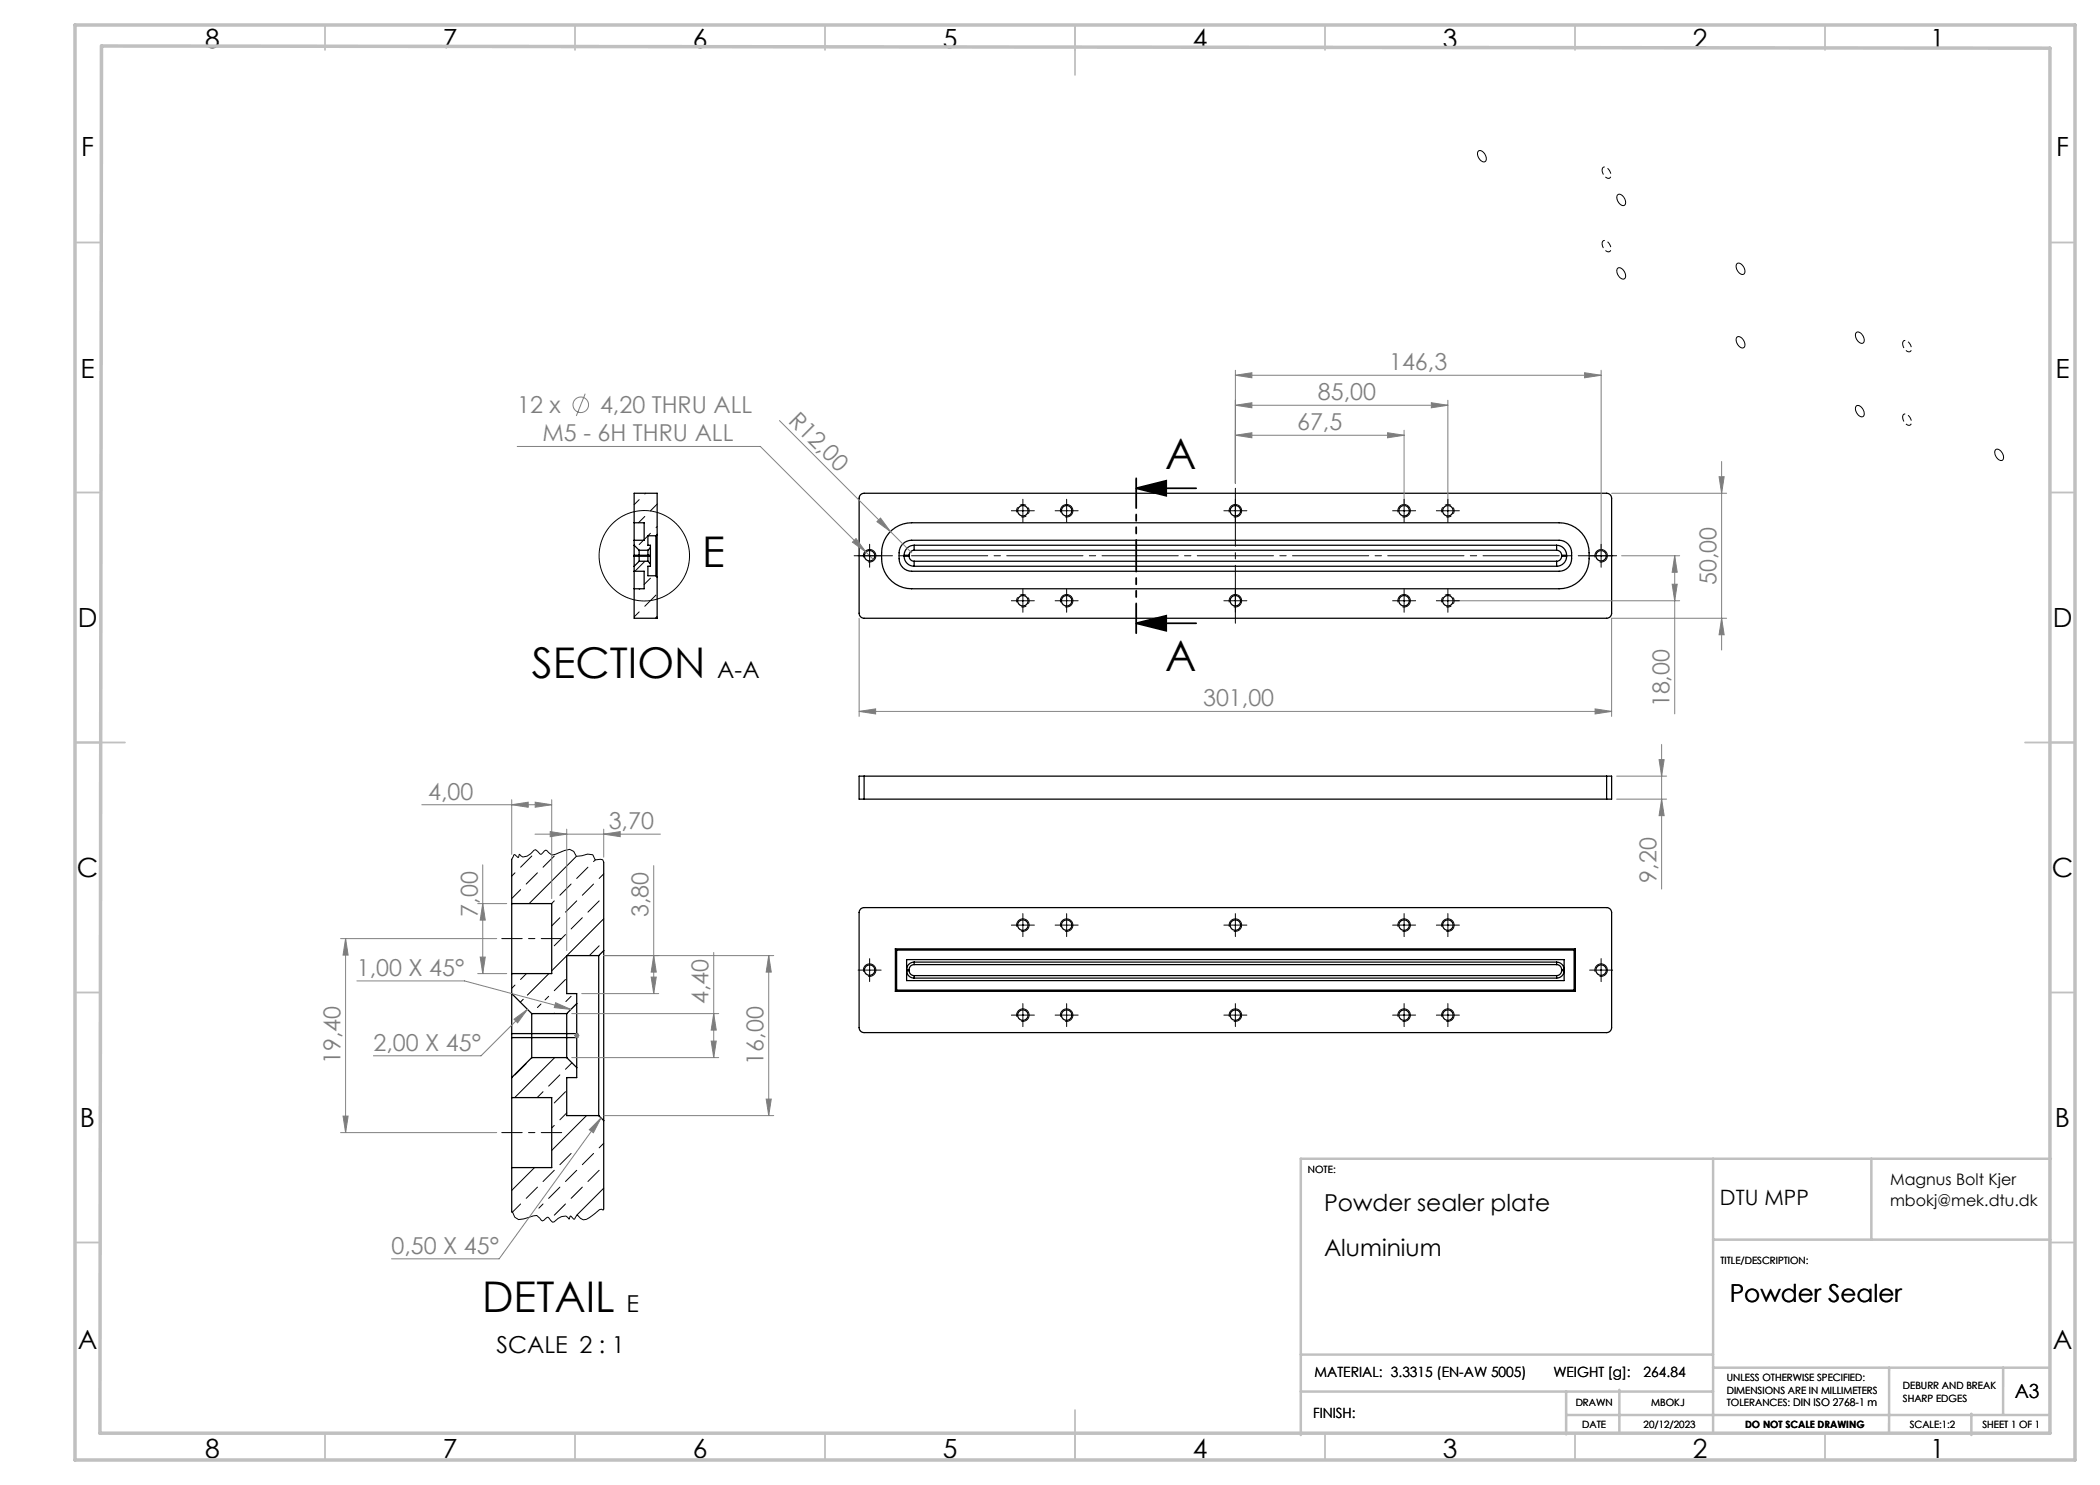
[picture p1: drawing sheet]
<svg xmlns="http://www.w3.org/2000/svg" width="420mm" height="297mm" viewBox="0 0 420 297" stroke-linecap="round" stroke-linejoin="round" font-family="sans-serif">
<g fill="none" stroke="#000" stroke-width=".25">
<path d="M172.1 98.9l.7-.2h148.5a1 1 0 0 1 1 1v23a1 1 0 0 1-1 1h-148.5a1 1 0 0 1-1-1v-23zM126.8 111.3v2M126.8 109.1v2M126.8 114.3v3.5M126.8 104.6v3.5M126.8 104.6v-5.9h4.6v25h-4.6v-5.9M126.8 104.6h2v3.5h-2M126.8 114.3h2v3.5h-2M126.8 111.3h3.3M126.8 111.1h3.3M126.8 108.1v1M126.8 111.1v.2"/>
<path d="M126.8 113.3v1M126.8 109.1l1 1M127.8 110.1v2.2M127.8 110.1h1.8M127.8 112.3h1.8M127.8 112.3l-1 1M129.6 110.1v2.2M129.6 112.3l.5 .5M130.1 111.3v1.5M130.1 109.6v1.5M130.1 112.8v.5h-.5v1.9h1.6M130.1 111.1v.2"/>
<path d="M130.1 109.6l-.5 .5M131.2 107.2h-1.6v1.9h.5v.5M131.2 115.2l.2 .2M131.2 107.2v8M131.4 106.9l-.2 .3M177.8 106.6a6 6 0 0 1 4.5-2h129.5a6.2 6.2 0 0 1 6 7.2 6 6 0 0 1-6 6h-129.5a6.2 6.2 0 0 1-6-7.2 6 6 0 0 1 1.5-4zM180.6 108.8a2.5 2.5 0 0 1 1.7-.7h129.5a2.5 2.5 0 0 1 2.5 2.5 2.99 2.99 0 0 1-1.5 3.5l-1 .2h-129.5a2.5 2.5 0 0 1-2.5-2.5 3.4 3.4 0 0 1 .8-3zM180.8 111.3a2 2 0 0 0 2 2M180.8 111.1v.2M180.8 111.3h1M180.8 111.1h1M181.8 111.3a1 1 0 0 0 1 1"/>
<path d="M181.8 111.1v.2M182.8 109.1a2 2 0 0 0-2 2M182.8 110.1a1 1 0 0 0-1 1M182.8 109.1h128.5M182.8 113.3h128.5M182.8 110.1h128.5M182.8 109.1v1M182.8 112.3v1M182.8 112.3h128.5M311.3 109.1a2 2 0 0 1 2 2M311.3 110.1a1 1 0 0 1 1 1M311.3 109.1v1"/>
<path d="M311.3 112.3v1M312.3 111.3a1 1 0 0 1-1 1M312.3 111.3h1M312.3 111.1h1M312.3 111.1v.2M313.3 111.3a2 2 0 0 1-2 2M313.3 111.1v.2M172.8 155.2h-1v4.6h1M172.8 155.2v4.6M172.8 159.8h148.5M172.8 155.2h148.5M321.3 155.2h1v4.6h-1"/>
<path d="M321.3 155.2v4.6M102.3 171.9v8.8M120.7 172.4v69.4M102.3 198.7v8M102.3 180.7v14M102.3 180.7h8v14h-8M102.3 194.7v4M102.3 198.7l4 4M119.7 191.1h-6.4v7.6h2v2M119.7 191.1v32M120.7 190.1l-1 1M172.1 181.8l.7-.3h148.5a1 1 0 0 1 1 1v23a1 1 0 0 1-1 1h-148.5a1 1 0 0 1-1-1v-23z"/>
<path d="M179.1 189.8h136M179.1 189.8v8.5M179.1 198.3h136M179.1 189.8l.2 .2M179.3 190v8M179.3 198l-.2 .3M179.3 190h135.5M179.3 198h135.5M181.3 191.9h131.5v4.2h-131.5zM181.8 194.1a1 1 0 0 0 1 1M181.8 194.1h-.5a1.5 1.5 0 0 0 1.5 1.5M181.8 193.9v.2"/>
<path d="M182.8 192.4a1.5 1.5 0 0 0-1.5 1.5h.5M182.8 192.9a1 1 0 0 0-1 1M182.8 192.4v.5M182.8 195.1v.5M182.8 192.4h128.5M182.8 192.9h128.5M182.8 195.6h128.5M182.8 195.1h128.5M311.3 192.4a1.5 1.5 0 0 1 1.5 1.5h-.5M311.3 192.9a1 1 0 0 1 1 1M311.3 192.4v.5M311.3 195.1v.5"/>
<path d="M312.3 194.1h.5a1.5 1.5 0 0 1-1.5 1.5M312.3 194.1a1 1 0 0 1-1 1M312.3 193.9v.2M314.8 190v8M314.8 198l.3 .3M315.1 189.8v8.5M315.1 189.8l-.3 .2M102.3 207.5v8M102.3 219.5v14M102.3 219.5h8v14h-8M102.3 206.7v.8M102.3 215.5v4"/>
<path d="M102.3 207.5h13M102.3 206.7h13M106.3 202.7v8.8M106.3 211.5h7M106.3 211.5l-4 4M106.3 202.7h7M113.3 202.7v8.8M113.3 211.5l2 2M115.3 207.5v6M115.3 200.7v6M115.3 206.7v.8M115.3 213.5v2h-2v7.6h6.4"/>
<path d="M115.3 200.7l-2 2M102.3 233.5v8.9M119.7 223.1l1 1"/>
<circle cx="173.9" cy="111.2" r="1.05"/>
<circle cx="204.6" cy="102.2" r="1.05"/>
<circle cx="213.3" cy="102.2" r="1.05"/>
<circle cx="247.1" cy="102.2" r="1.05"/>
<circle cx="280.8" cy="102.2" r="1.05"/>
<circle cx="289.6" cy="102.2" r="1.05"/>
<circle cx="320.2" cy="111.2" r="1.05"/>
<circle cx="204.6" cy="120.2" r="1.05"/>
<circle cx="213.3" cy="120.2" r="1.05"/>
<circle cx="247.1" cy="120.2" r="1.05"/>
<circle cx="280.8" cy="120.2" r="1.05"/>
<circle cx="289.6" cy="120.2" r="1.05"/>
<circle cx="173.9" cy="194" r="1.05"/>
<circle cx="204.6" cy="185" r="1.05"/>
<circle cx="213.3" cy="185" r="1.05"/>
<circle cx="247.1" cy="185" r="1.05"/>
<circle cx="280.8" cy="185" r="1.05"/>
<circle cx="289.6" cy="185" r="1.05"/>
<circle cx="320.2" cy="194" r="1.05"/>
<circle cx="204.6" cy="203" r="1.05"/>
<circle cx="213.3" cy="203" r="1.05"/>
<circle cx="247.1" cy="203" r="1.05"/>
<circle cx="280.8" cy="203" r="1.05"/>
<circle cx="289.6" cy="203" r="1.05"/>
</g>
<g fill="none" stroke="#000" stroke-width=".2">
<path d="M295.7 30.2a1.35 1.35 0 0 1 1.6 1.5v.1a.6 .6 0 0 1-.5 .6 .6 .6 0 0 1-.7-.3l-.5-1-.1-.5zM323.5 39a1.37 1.37 0 0 1 1.6 1.5v.1a.6 .6 0 0 1-.5 .5 .6 .6 0 0 1-.6-.3l-.6-.9v-.6zM323.5 53.7a1.1 1.1 0 0 1 1.5 .9l.1 .2a.66 .66 0 0 1-.2 1 .66 .66 0 0 1-1-.3l-.5-1zM347.4 52.7a1.37 1.37 0 0 1 1.6 1.5v.2a.6 .6 0 0 1-.5 .5 .6 .6 0 0 1-.7-.3l-.5-1-.1-.5zM347.4 67.5a1.1 1.1 0 0 1 1.5 .9v.1a.66 .66 0 0 1-.1 1 .66 .66 0 0 1-1-.3l-.5-.9zM371.3 66.5a1.37 1.37 0 0 1 1.6 1.5l-.1 .1a.6 .6 0 0 1-.4 .6 .6 .6 0 0 1-.7-.4l-.6-.9v-.5zM127.8 99.9l-1 1M129.1 98.7l-.1 .1M371.2 81.2a1.1 1.1 0 0 1 1.5 1l.1 .1a.66 .66 0 0 1-.2 1 .66 .66 0 0 1-.9-.3l-.6-.9zM399.1 89.9a1.38 1.38 0 0 1 1.6 1.6 .61 .61 0 0 1-.4 .6 .61 .61 0 0 1-.8-.3l-.5-1.1zM128 117.8l-.2 .1M128.7 108.1l-.9 .8"/>
<path d="M129 103.3l-1.3 1.3M129 112.3l-2 2M130.1 106.7l-1.3 1.2M130.1 115.6l-1.3 1.3M131.2 119l-2.2 2.3M131.4 100.8l-1.3 1.4M131.4 105.3l-.2 .2M172.7 111.2h2.5M172.7 111.5a1.25 1.25 0 0 1 1.1-1.6 1.25 1.25 0 0 1 1.4 1.4 1.25 1.25 0 0 1-1.6 1.1M173.9 109.9v2.5M203.3 102.2h2.5M204.6 100.9v2.5"/>
<path d="M204.6 118.9v2.5M212.1 102.2h2.5M212.1 102.5a1.25 1.25 0 0 1 1.1-1.6 1.25 1.25 0 0 1 1.4 1.4 1.25 1.25 0 0 1-1.6 1.1M213.3 100.9v2.5M213.3 118.9v2.5M245.8 102.2h2.5M245.9 102.5a1.25 1.25 0 0 1 1.1-1.6 1.25 1.25 0 0 1 1.3 1.4 1.25 1.25 0 0 1-1.5 1.1M247.1 100.9v2.5M247.1 118.9v2.5M279.6 102.2h2.5M279.6 102.5a1.25 1.25 0 0 1 1.1-1.6 1.25 1.25 0 0 1 1.4 1.4 1.25 1.25 0 0 1-1.6 1.1M280.8 100.9v2.5"/>
<path d="M280.8 118.9v2.5M288.3 102.2h2.5M289.6 100.9v2.5M289.6 118.9v2.5M319 111.2h2.5M319 111.5a1.25 1.25 0 0 1 1.1-1.6 1.25 1.25 0 0 1 1.4 1.4 1.25 1.25 0 0 1-1.6 1.1M320.2 109.9v2.5M127.8 122.4l-1 1M131.4 123.3l-.3 .4M203.3 120.2h2.5M212.1 120.2h2.5M212.1 120.5a1.25 1.25 0 0 1 1.1-1.6 1.25 1.25 0 0 1 1.4 1.4 1.25 1.25 0 0 1-1.6 1.1"/>
<path d="M245.8 120.2h2.5M245.9 120.5a1.25 1.25 0 0 1 1.1-1.6 1.25 1.25 0 0 1 1.3 1.4 1.25 1.25 0 0 1-1.5 1.1M279.6 120.2h2.5M279.6 120.5a1.25 1.25 0 0 1 1.1-1.6 1.25 1.25 0 0 1 1.4 1.4 1.25 1.25 0 0 1-1.6 1.1M288.3 120.2h2.5M102.3 171.9l.5-1 .8 .6 .3-.6 .7 .5 .8-.2 1.4-1.2 .3-.1 1.1 1 1-.9 1.2 1 2.5-.9 1-.2 .8 .4 .6 1 1.1-.1 1.1-.4 1.1 .2 .5 1 1-.1 .5 .1 .1 .4M103 174.6l-.7 .6M104.1 177.9l-1.8 1.8M106.4 171.2l-2.3 2.2M107.5 174.6l-2.3 2.2M110.9 171.2l-2.3 2.2M114.2 176.8l-2.2 2.3"/>
<path d="M115.3 171.3l-9.5 9.4M117.6 173.4l-2.3 2.3M118.7 176.8l-2.2 2.3M119.1 172l-.4 .3M120.7 174.8l-.9 .9M103 197l-.7 .7M104.7 199.9l-.6 .5M105.3 194.7l-1.2 1.2M109.7 199.3l-.7 .7M109.8 194.7l-4.3 4.3M110.9 180.2l-.6 .5M112 183.5l-1.7 1.7"/>
<path d="M113.1 195.9l-2.2 2.2M113.1 186.9l-2.2 2.3M113.3 191.2l-3 3M114.2 199.3l-1 1M115.3 180.2l-2.2 2.2M116.5 183.5l-2.3 2.3M119.8 189.2l-1.9 1.9M119.8 180.2l-2.2 2.2M120.7 183.8l-7.3 7.3M172.7 194h2.5M172.7 194.3a1.25 1.25 0 0 1 1.1-1.5 1.25 1.25 0 0 1 1.4 1.3 1.25 1.25 0 0 1-1.6 1.1M173.9 192.8v2.5"/>
<path d="M203.3 185h2.5M203.4 185.3a1.25 1.25 0 0 1 1.1-1.5 1.25 1.25 0 0 1 1.3 1.3 1.25 1.25 0 0 1-1.5 1.1M204.6 183.8v2.5M212.1 185h2.5M212.1 185.3a1.25 1.25 0 0 1 1.1-1.5 1.25 1.25 0 0 1 1.4 1.3 1.25 1.25 0 0 1-1.6 1.1M213.3 183.8v2.5M245.8 185h2.5M245.9 185.3a1.25 1.25 0 0 1 1.1-1.5 1.25 1.25 0 0 1 1.3 1.3 1.25 1.25 0 0 1-1.5 1.1M247.1 183.8v2.5M279.6 185h2.5M279.6 185.3a1.25 1.25 0 0 1 1.1-1.5 1.25 1.25 0 0 1 1.4 1.3 1.25 1.25 0 0 1-1.6 1.1M280.8 183.8v2.5"/>
<path d="M288.3 185h2.5M288.4 185.3a1.25 1.25 0 0 1 1.1-1.5 1.25 1.25 0 0 1 1.3 1.3 1.25 1.25 0 0 1-1.5 1.1M289.6 183.8v2.5M319 194h2.5M319 194.3a1.25 1.25 0 0 1 1.1-1.5 1.25 1.25 0 0 1 1.4 1.3 1.25 1.25 0 0 1-1.6 1.1M320.2 192.8v2.5M105.2 212.7l-2.2 2.3M106.5 211.5l-.1 .1M108.2 200.8l-.7 .7M108.6 218.3l-1.2 1.2M110.9 202.6l-.1 .1M110.9 211.5l-8 8"/>
<path d="M112 215l-2.3 2.2M113.1 218.3l-2.2 2.3M114.4 212.6l-1.3 1.3M203.3 203h2.5M203.4 203.3a1.25 1.25 0 0 1 1.1-1.5 1.25 1.25 0 0 1 1.3 1.3 1.25 1.25 0 0 1-1.5 1.1M204.6 201.8v2.5M212.1 203h2.5M212.1 203.3a1.25 1.25 0 0 1 1.1-1.5 1.25 1.25 0 0 1 1.4 1.3 1.25 1.25 0 0 1-1.6 1.1M213.3 201.8v2.5M245.8 203h2.5M245.9 203.3a1.25 1.25 0 0 1 1.1-1.5 1.25 1.25 0 0 1 1.3 1.3 1.25 1.25 0 0 1-1.5 1.1M247.1 201.8v2.5"/>
<path d="M279.6 203h2.5M279.6 203.3a1.25 1.25 0 0 1 1.1-1.5 1.25 1.25 0 0 1 1.4 1.3 1.25 1.25 0 0 1-1.6 1.1M280.8 201.8v2.5M288.3 203h2.5M288.4 203.3a1.25 1.25 0 0 1 1.1-1.5 1.25 1.25 0 0 1 1.3 1.3 1.25 1.25 0 0 1-1.5 1.1M289.6 201.8v2.5M102.4 233.5l-.1 .1M106.9 233.5l-4.6 4.6M107.5 237.4l-2.3 2.3M110.9 234.1l-2.3 2.2M110.9 225.1l-.6 .5M112 237.4l-2.3 2.3"/>
<path d="M113.3 222.6l-1.3 1.4M114.2 230.7l-2.2 2.2M115.3 234.1l-2.2 2.2M116.5 237.4l-2.3 2.3M117.3 223.1l-7 7M118.7 230.7l-2.2 2.2M119.8 234.1l-2.2 2.2M120.7 237.6l-5.3 5.4M120.7 228.7l-.9 .9M104.1 240.8l-1.6 1.6M108.6 240.8l-.8 .8M113.1 240.8l-2.2 2.2"/>
<path d="M120.7 241.8l-.1 .2-.3-.2-.4 .1-.4 .4a5.3 5.3 0 0 1-2.8 1.7l-.6-.3-.7-.7-.5 .8-.8-.6-.3 .6-.6-.6-.9 .1-1.5 1.1h-.3l-.9-1-1.1 .8-1.2-1.1-2.5 .7-1.1 .1-.8-.5-.4-1h-.2"/>
<circle cx="128.9" cy="111.2" r="9"/>
</g>
<g fill="none" stroke="#808080" stroke-width=".2">
<path d="M117 78.7l-1.7 4.5M247.1 75.1l3.3-.6v1.1zM247.1 74.1v22.6M247.1 75.1h73.1M316.9 74.5l3.3 .6-3.3 .5zM320.2 74.1v36.1M103.4 89.3h48.7l21.1 21.1M155.9 84.1l22.2 22.2M247.1 87.1l3.3-.6v1.1zM247.1 81.1l3.3-.6v1.1zM247.1 87.1h33.7M247.1 81.1h42.5"/>
<path d="M277.5 86.5l3.3 .6-3.3 .5zM280.8 86.1v15.1M286.3 80.5l3.3 .6-3.3 .5zM289.6 80.1v21.1M322.3 98.7h23M343.8 95.3h1l-.5 3.4zM344.3 92.3v37.7M170.5 108.4l.7-.7 2 2.7zM173.2 110.4l1.5 1.5M175.4 104.3l.7-.7 2 2.7zM178.1 106.3l4.2 4.3M324.3 111.2h11.6"/>
<path d="M334.4 116.8h1l-.5 3.4zM334.9 111.2l.5 3.3h-1zM334.9 111.2v31.6M171.8 123.7v19.6M290.6 120.2h45.3M344.3 123.7l.5 3.3h-1zM345.3 123.7h-23v19.6M102.3 159.9v11M110.3 159.9v19.8M171.8 142.3l3.3-.5v1zM171.8 142.3h150.5M319 141.8l3.3 .5-3.3 .5z"/>
<path d="M323.3 155.2h10M323.3 159.8h10M331.8 151.9h1l-.5 3.3zM332.3 159.8l.5 3.3h-1zM332.3 148.9v28.9M84.4 160.9h25.9M96.5 173v21.7M102.3 160.9l3.3-.5v1.1zM107 166.8h25.1M107 160.4l3.3 .5-3.3 .6zM110 166.3l3.3 .5-3.3 .5zM113.3 165.8v24.3"/>
<path d="M120.7 166.8l3.3-.5v1zM120.7 165.8v5.6M130.7 173.1v25.6M68.1 187.7h31.2M69.1 187.7l.5 3.3h-1zM69.1 187.7v38.8M71.4 196.2h21.5l21.3 5.7M95.5 194.7h5.8M95.5 180.7h5.8M96 191.4h1.1l-.6 3.3zM96.5 180.7l.6 3.3h-1.1zM116.3 198.7h15.4"/>
<path d="M120.7 191.1h34M130.2 195.4h1.1l-.6 3.3zM130.7 191.1l.6 3.3h-1.1zM142.7 190.5v21M153.7 191.1v32M153.7 191.1l.6 3.3h-1.1zM102.8 203.8l2.7-1.9-2 2.7zM105.5 201.9l-9.3 9.3h-21.5M111.1 200.5l3.1 1.4-3.3-.4zM114.3 202.7h29.4M114.3 211.5h29.4M114.8 207.1h1"/>
<path d="M115 206.8l.7 .7M115.3 206.6v1M115.7 206.8l-.7 .7M142.2 208.2h1.1l-.6 3.3zM142.7 202.7l.6 3.3h-1.1zM153.2 219.8h1.1l-.6 3.3zM68.1 226.5h31.2M68.6 223.2h1l-.5 3.3zM120.2 223.6l-1.5 3-.8-.6zM120.2 223.6l-20.4 28.2h-21.5M120.7 223.1h34"/>
<circle cx="116.2" cy="81" r="1.56"/>
</g>
<path d="M227.2 97.7h12M227.2 97.7l6-1.5v3zM227.2 124.7h12M227.2 124.7l6-1.5v3z" fill="none" stroke="#000" stroke-width=".35"/>
<path d="M204.3 103.4a1.25 1.25 0 0 0 1.5-1.1 1.25 1.25 0 0 0-1.3-1.4 1.25 1.25 0 0 0-1.1 1.6M289.3 103.4a1.25 1.25 0 0 0 1.5-1.1 1.25 1.25 0 0 0-1.3-1.4 1.25 1.25 0 0 0-1.1 1.6M204.3 121.4a1.25 1.25 0 0 0 1.5-1.1 1.25 1.25 0 0 0-1.3-1.4 1.25 1.25 0 0 0-1.1 1.6M289.3 121.4a1.25 1.25 0 0 0 1.5-1.1 1.25 1.25 0 0 0-1.3-1.4 1.25 1.25 0 0 0-1.1 1.6" fill="none" stroke="#000" stroke-width=".2" stroke-dasharray="1.3 .6" stroke-dashoffset=".2" stroke-linecap="butt"/>
<path d="M320.4 34a1.53 1.53 0 0 0 1.5 1.6 1.49 1.49 0 0 0-.8-2.2 .52 .52 0 0 0-.7 .6M320.4 48.7a1.53 1.53 0 0 0 1.5 1.6 1.49 1.49 0 0 0-.8-2.2 .52 .52 0 0 0-.7 .6M380.5 68.7a1.53 1.53 0 0 0 1.5 1.6 1.49 1.49 0 0 0-.8-2.2 .52 .52 0 0 0-.7 .6M380.5 83.4a1.53 1.53 0 0 0 1.5 1.6 1.49 1.49 0 0 0-.8-2.2 .52 .52 0 0 0-.7 .6" fill="none" stroke="#000" stroke-width=".2" stroke-dasharray="1.3 .6" stroke-dashoffset=".3" stroke-linecap="butt"/>
<path d="M247.1 124.7v-27" fill="none" stroke="#000" stroke-width=".2" stroke-dasharray="15.2 1.3 1.3 1.3" stroke-dashoffset="3.6"/>
<path d="M170.8 111.2h152.5" fill="none" stroke="#000" stroke-width=".2" stroke-dasharray="15.2 1.3 1.3 1.3" stroke-dashoffset="7.6"/>
<path d="M100.3 187.7h12M100.3 226.5h12" fill="none" stroke="#000" stroke-width=".2" stroke-dasharray="15.2 1.3 1.3 1.3" stroke-dashoffset="11.1"/>
<path d="M227.2 95.7v31" fill="none" stroke="#000" stroke-width=".35" stroke-dasharray="6.3 1.3 1.3 1.3 1.3 1.3" stroke-dashoffset=".4"/>
<g fill="none" stroke="#c0c0c0" stroke-width=".35">
<path d="M65 5v5M115 5v5M165 5v5M215 5v10M265 5v5M315 5v5M365 5v5M15 48.5h5M410 48.5h5M15 98.5h5M410 98.5h5M15 148.5h10"/>
<path d="M405 148.5h10M15 198.5h5M410 198.5h5M15 248.5h5M410 248.5h5M65 287v5M115 287v5M165 287v5M215 282v10M265 287v5M315 287v5M365 287v5"/>
</g>
<g fill="none" stroke="#c0c0c0" stroke-width=".5">
<path d="M342.6 231.7v54.9M374.3 231.7v16.2M410.2 231.7h-150v55.3M342.6 247.9h67.5M260.2 278.3h82.4M260.2 270.9h82.4M313.2 278.3v8.6M323.9 278v8.6M342.6 273.5h67.4M377.8 273.5v13.1M400.6 273.5v9.3M313.2 283h96.8"/>
<path d="M394.3 282.8v4.2"/>
</g>
<path d="M15 5h400v287h-400zM20.3 9.2l389.7 .4v277h-390z" fill="none" stroke="#c0c0c0" stroke-width=".7"/>
<g fill="none" stroke="#000" stroke-width=".2" stroke-dasharray="15.2 1.3 1.3 1.3">
<path d="M172.7 111.2h-1.1M173.9 112.4v1.1M173.9 109.9v-1M175.2 111.2h1M203.3 102.2h-1M204.6 103.4v1.1M204.6 100.9v-1M204.6 118.9v-1M205.8 102.2h1.1M212.1 102.2h-1.1M213.3 103.4v1.1M213.3 100.9v-1"/>
<path d="M213.3 118.9v-1M214.6 102.2h1M245.8 102.2h-1M247.1 118.9v-1M247.1 103.4v1.1M247.1 100.9v-1M248.3 102.2h1.1M279.6 102.2h-1.1M280.8 118.9v-1M280.8 103.4v1.1M280.8 100.9v-1M282.1 102.2h1"/>
<path d="M288.3 102.2h-1M289.6 103.4v1.1M289.6 100.9v-1M289.6 118.9v-1M290.8 102.2h1.1M319 111.2h-1.1M320.2 112.4v1.1M320.2 109.9v-1M321.5 111.2h1M203.3 120.2h-1M204.6 121.4v1.1M205.8 120.2h1.1"/>
<path d="M212.1 120.2h-1.1M213.3 121.4v1.1M214.6 120.2h1M245.8 120.2h-1M247.1 121.4v1.1M248.3 120.2h1.1M279.6 120.2h-1.1M280.8 121.4v1.1M282.1 120.2h1M288.3 120.2h-1M289.6 121.4v1.1M290.8 120.2h1.1"/>
<path d="M172.7 194h-1.1M173.9 192.8v-1.1M173.9 195.3v1M175.2 194h1M203.3 185h-1M204.6 183.8v-1.1M204.6 186.3v1M205.8 185h1.1M212.1 185h-1.1M213.3 183.8v-1.1M213.3 186.3v1M214.6 185h1"/>
<path d="M245.8 185h-1M247.1 183.8v-1.1M247.1 186.3v1M248.3 185h1.1M279.6 185h-1.1M280.8 183.8v-1.1M280.8 186.3v1M282.1 185h1M288.3 185h-1M289.6 183.8v-1.1M289.6 186.3v1M290.8 185h1.1"/>
<path d="M319 194h-1.1M320.2 192.8v-1.1M320.2 195.3v1M321.5 194h1M203.3 203h-1M204.6 201.8v-1.1M204.6 204.3v1M205.8 203h1.1M212.1 203h-1.1M213.3 201.8v-1.1M213.3 204.3v1M214.6 203h1"/>
<path d="M245.8 203h-1M247.1 201.8v-1.1M247.1 204.3v1M248.3 203h1.1M279.6 203h-1.1M280.8 201.8v-1.1M280.8 204.3v1M282.1 203h1M288.3 203h-1M289.6 201.8v-1.1M289.6 204.3v1M290.8 203h1.1"/>
</g>
<path d="M227.2 97.7l6-1.5v3zM227.2 124.7l6-1.5v3z" fill="#000"/>
<g fill="#808080">
<path d="M175.4 104.3l.7-.7 2 2.7z"/>
<path d="M171.2 107.7l-.7 .7 2.7 2zM102.8 203.8l2.7-1.9-2 2.7zM120.2 223.6l-1.5 3-.8-.6zM111.1 200.5l3.1 1.4-3.3-.4z"/>
<path d="M247.1 87.1l3.3-.6v1.1zM277.5 86.5l3.3 .6-3.3 .5zM247.1 81.1l3.3-.6v1.1zM286.3 80.5l3.3 .6-3.3 .5zM247.1 75.1l3.3-.6v1.1zM316.9 74.5l3.3 .6-3.3 .5z"/>
<path d="M319 141.8l3.3 .5-3.3 .5zM171.8 142.3l3.3-.5v1z"/>
<path d="M153.2 219.8h1.1l-.6 3.3zM153.7 191.1l.6 3.3h-1.1zM130.2 195.4h1.1l-.6 3.3zM130.7 191.1l.6 3.3h-1.1z"/>
<path d="M96 191.4h1.1l-.6 3.3zM96.5 180.7l.6 3.3h-1.1z"/>
<path d="M344.3 123.7l.5 3.3h-1zM343.8 95.3h1l-.5 3.4z"/>
<path d="M69.1 187.7l.5 3.3h-1zM68.6 223.2h1l-.5 3.3z"/>
<path d="M142.7 202.7l.6 3.3h-1.1zM142.2 208.2h1.1l-.6 3.3zM331.8 151.9h1l-.5 3.3zM332.3 159.8l.5 3.3h-1z"/>
<path d="M334.9 111.2l.5 3.3h-1zM334.4 116.8h1l-.5 3.4z"/>
<path d="M102.3 160.9l3.3-.5v1.1zM107 160.4l3.3 .5-3.3 .6zM110 166.3l3.3 .5-3.3 .5zM120.7 166.8l3.3-.5v1z"/>
</g>
<g font-size="8.5">
<text x="233" y="93.9">A</text>
<text x="140.4" y="113.5">E</text>
<text x="106.3" y="135.7">SECTION</text>
<text x="233" y="134.3">A</text>
<text x="96.4" y="262.3">DETAIL</text>
</g>
<g font-size="5.3">
<text x="41" y="9.5">8</text>
<text x="88.5" y="9.5">7</text>
<text x="138.5" y="9.5">6</text>
<text x="188.5" y="9.5">5</text>
<text x="238.5" y="9.5">4</text>
<text x="288.5" y="9.5">3</text>
<text x="338.5" y="9.5">2</text>
<text x="386" y="9.5">1</text>
<text x="16.2" y="31.3">F</text>
<text x="411.2" y="31.3">F</text>
<text x="16.1" y="75.5">E</text>
<text x="411.1" y="75.5">E</text>
<text x="15.5" y="125.5">D</text>
<text x="410.5" y="125.5">D</text>
<text x="15.4" y="175.5">C</text>
<text x="410.4" y="175.5">C</text>
<text x="16" y="225.5">B</text>
<text x="411" y="225.5">B</text>
<text x="15.5" y="269.7">A</text>
<text x="410.5" y="269.7">A</text>
<text x="41" y="291.5">8</text>
<text x="88.5" y="291.5">7</text>
<text x="138.5" y="291.5">6</text>
<text x="188.5" y="291.5">5</text>
<text x="238.5" y="291.5">4</text>
<text x="288.5" y="291.5">3</text>
<text x="338.5" y="291.5">2</text>
<text x="386" y="291.5">1</text>
</g>
<text font-size="4.9" x="345.9" y="260.4">Powder Sealer</text>
<g font-size="4.7" fill="#808080">
<text x="277.8" y="74">146,3</text>
<text x="103.4" y="82.7">12 x</text>
<text x="120" y="82.7">4,20 THRU ALL</text>
<text x="263.6" y="80">85,00</text>
<text x="108.5" y="88.3">M5 - 6H THRU ALL</text>
<text x="157.5" y="84.3" transform="rotate(45 157.5 84.3)">R12,00</text>
<text x="259.4" y="86">67,5</text>
<text x="343.3" y="117" transform="rotate(-90 343.3 117)">50,00</text>
<text x="240.6" y="141.3">301,00</text>
<text x="333.9" y="141.5" transform="rotate(-90 333.9 141.5)">18,00</text>
<text x="85.7" y="159.9">4,00</text>
<text x="121.7" y="165.8">3,70</text>
<text x="331.3" y="176.5" transform="rotate(-90 331.3 176.5)">9,20</text>
<text x="95.5" y="183.3" transform="rotate(-90 95.5 183.3)">7,00</text>
<text x="129.7" y="183.5" transform="rotate(-90 129.7 183.5)">3,80</text>
<text x="71.4" y="195.2">1,00 X 45°</text>
<text x="141.7" y="200.8" transform="rotate(-90 141.7 200.8)">4,40</text>
<text x="68.1" y="212.8" transform="rotate(-90 68.1 212.8)">19,40</text>
<text x="74.7" y="210.1">2,00 X 45°</text>
<text x="152.7" y="212.9" transform="rotate(-90 152.7 212.9)">16,00</text>
<text x="78.3" y="250.8">0,50 X 45°</text>
</g>
<g font-size="4.7">
<text x="143.5" y="135.7">A-A</text>
<text x="264.8" y="242.2">Powder sealer plate</text>
<text x="264.8" y="251.2">Aluminium</text>
<text x="125.3" y="262.3">E</text>
<text x="99.3" y="270.5">SCALE 2 : 1</text>
</g>
<text font-size="4.2" x="344" y="240.9">DTU MPP</text>
<text font-size="3.9" x="403" y="279.6">A3</text>
<g font-size="3.2">
<text x="378" y="237">Magnus Bolt Kjer</text>
<text x="378" y="241.1">mbokj@mek.dtu.dk</text>
</g>
<g font-size="2.8">
<text x="262.9" y="275.4">MATERIAL: 3.3315 (EN-AW 5005)</text>
<text x="310.7" y="275.4">WEIGHT [g]:</text>
<text x="328.7" y="275.4">264.84</text>
<text x="262.6" y="283.6">FINISH:</text>
</g>
<g font-size="2">
<text x="261.6" y="234.6">NOTE:</text>
<text x="344.1" y="252.7">TITLE/DESCRIPTION:</text>
<text x="315.1" y="281.3">DRAWN</text>
<text x="330.2" y="281.3">MBOKJ</text>
<text x="345.4" y="276.3">UNLESS OTHERWISE SPECIFIED:</text>
<text x="345.4" y="278.8">DIMENSIONS ARE IN MILLIMETERS</text>
<text x="345.4" y="281.3">TOLERANCES: DIN ISO 2768-1 m</text>
<text x="380.6" y="277.8">DEBURR AND BREAK</text>
<text x="380.6" y="280.3">SHARP EDGES</text>
<text x="316.4" y="285.6">DATE</text>
<text x="328.7" y="285.6">20/12/2023</text>
<text x="349" y="285.6">DO NOT SCALE DRAWING</text>
<text x="381.9" y="285.6">SCALE:1:2</text>
<text x="396.5" y="285.6">SHEET 1 OF 1</text>
</g>
</svg>
